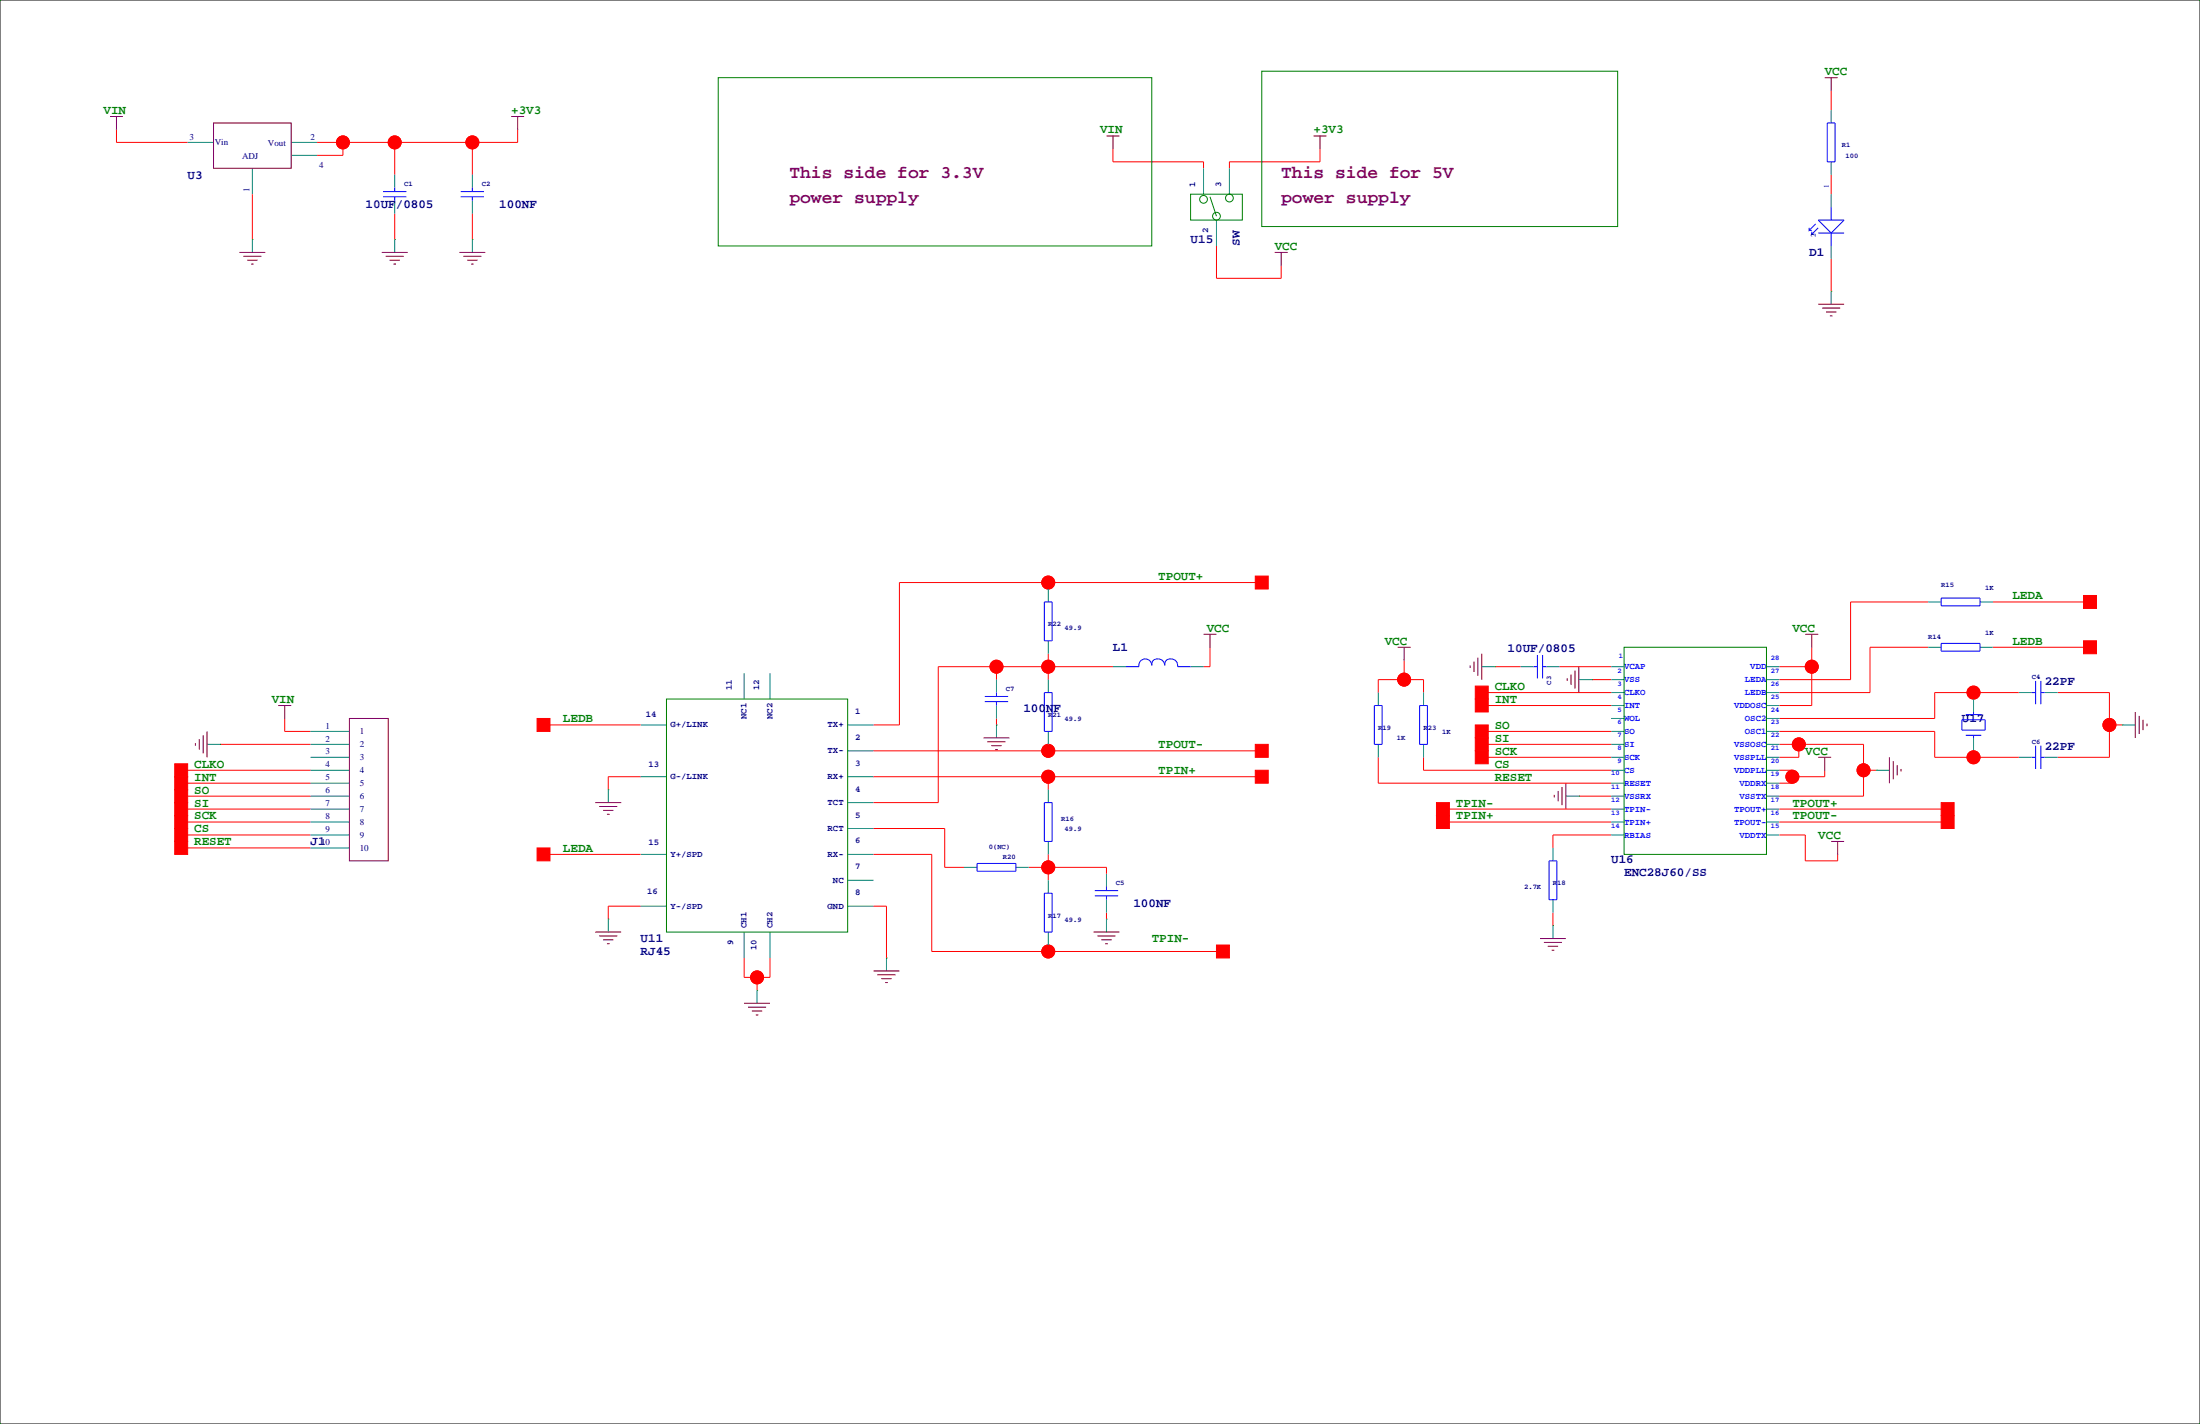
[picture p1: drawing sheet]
<svg xmlns="http://www.w3.org/2000/svg" width="432mm" height="279mm" viewBox="0 0 432 279" stroke-linecap="round" stroke-linejoin="round" font-family="sans-serif">
<path d="M0 0h431.8v279.4h-431.8z" fill="none" stroke="#000" stroke-width=".2"/>
<g fill="none" stroke="#f00" stroke-width=".2">
<path d="M359.4 17.8v3.8M22.9 25.4v2.5h13.9M49.5 38.1v8.9M67.3 27.9v2.6h-5.1M77.5 27.9v6.4M92.7 27.9v6.4M101.6 25.4v2.5h-39.4M218.4 29.2v2.6h17.8v1.2M259.1 29.2v2.6h-17.8v1.2M359.4 34.3v3.8M77.5 41.9v5.1M92.7 41.9v5.1"/>
<path d="M238.8 48.3v6.3h12.7v-2.5M359.4 50.8v6.4M205.7 114.3v1.3M247.6 114.3h-71.1v27.9h-5.1M378.5 118.1h-15.3v15.2h-14M391.2 118.1h19M195.6 130.8v2.5M205.7 128.3v5M218.4 130.8h-34.3v26.7h-12.7M237.5 127v3.8h-1.3M270.5 135.9v-2.6h8.9v2.6M275.6 129.5v3.8"/>
<path d="M290.8 135.9h25.4M290.8 138.4h25.4M293.4 130.8h5M306.1 130.8h10.1M312.4 133.3h3.8M349.2 130.8h6.4M355.6 127v11.4h-6.4M378.5 127h-11.5v8.9h-17.8M387.3 135.9v1.3M391.2 127h19M396.2 135.9h-16.5v5.1h-30.5M403.9 135.9h10.1v12.7h-10.1"/>
<path d="M35.6 156.2h25.4M35.6 158.8h25.4M35.6 153.7h25.4M35.6 151.1h25.4M43.2 146h17.8M55.9 141v2.5h5.1M106.7 142.2h19M125.7 152.4h-6.3v2.5M171.4 152.4h76.2M171.4 147.3h76.2M195.6 141v1.2M205.7 146v1.3"/>
<path d="M205.7 152.4v2.5M270.5 148.6v5.1h45.7M279.4 148.6v2.5h36.8M283.2 158.8h33M290.8 148.6h25.4M290.8 146h25.4M290.8 143.5h25.4M309.9 156.2h6.3M349.2 143.5h30.5v5.1h16.5M349.2 146h16.6v10.2h-16.6M349.2 158.8h33.1M349.2 151.1h2.6v2.6h-2.6"/>
<path d="M353.1 146v2.6h-3.9M358.1 151.1v1.3h-6.3M365.8 151.1h2.5M387.3 147.3v1.3M414 142.2h2.6M35.6 163.8h25.4M35.6 166.4h25.4M35.6 161.3h25.4M106.7 167.6h19M125.7 177.8h-6.3v2.5M171.4 177.8h2.6v10.2M171.4 167.6h11.5v19.1h57.1"/>
<path d="M171.4 162.6h14v7.6h3.8M201.9 170.2h15.3v1.2M205.7 167.6v5.1M217.2 179.1v1.2M283.2 161.3h33M304.8 179.1v2.5M316.2 163.8h-11.4v2.6M349.2 163.8h5.1v5.1h6.4v-1.3M349.2 161.3h33.1M146 188v3.8h5.1v-3.8M148.6 191.8v2.5M205.7 185.4v1.3"/>
<circle cx="67.3" cy="27.9" r="1.27"/>
<circle cx="77.5" cy="27.9" r="1.27"/>
<circle cx="92.7" cy="27.9" r="1.27"/>
<circle cx="205.7" cy="114.3" r="1.27"/>
<circle cx="195.6" cy="130.8" r="1.27"/>
<circle cx="205.7" cy="130.8" r="1.27"/>
<circle cx="275.6" cy="133.3" r="1.27"/>
<circle cx="355.6" cy="130.8" r="1.27"/>
<circle cx="387.3" cy="135.9" r="1.27"/>
<circle cx="205.7" cy="152.4" r="1.27"/>
<circle cx="205.7" cy="147.3" r="1.27"/>
<circle cx="351.8" cy="152.4" r="1.27"/>
<circle cx="353.1" cy="146" r="1.27"/>
<circle cx="365.8" cy="151.1" r="1.27"/>
<circle cx="387.3" cy="148.6" r="1.27"/>
<circle cx="414" cy="142.2" r="1.27"/>
<circle cx="205.7" cy="170.2" r="1.27"/>
<circle cx="148.6" cy="191.8" r="1.27"/>
<circle cx="205.7" cy="186.7" r="1.27"/>
</g>
<g fill="#f00" stroke="#f00" stroke-width=".2">
<path d="M34.3 165.1h2.5v2.5h-2.5z" fill-rule="evenodd"/>
<path d="M34.3 162.6h2.5v2.5h-2.5z" fill-rule="evenodd"/>
<path d="M34.3 160h2.5v2.6h-2.5z" fill-rule="evenodd"/>
<path d="M34.3 157.5h2.5v2.5h-2.5z" fill-rule="evenodd"/>
<path d="M34.3 154.9h2.5v2.6h-2.5z" fill-rule="evenodd"/>
<path d="M289.6 137.2h2.5v2.5h-2.5z" fill-rule="evenodd"/>
<path d="M289.6 134.6h2.5v2.6h-2.5z" fill-rule="evenodd"/>
<path d="M289.6 142.2h2.5v2.6h-2.5z" fill-rule="evenodd"/>
<path d="M34.3 152.4h2.5v2.5h-2.5z" fill-rule="evenodd"/>
<path d="M34.3 149.9h2.5v2.5h-2.5z" fill-rule="evenodd"/>
<path d="M289.6 144.8h2.5v2.5h-2.5z" fill-rule="evenodd"/>
<path d="M289.6 147.3h2.5v2.6h-2.5z" fill-rule="evenodd"/>
<path d="M408.9 116.8h2.6v2.6h-2.6z" fill-rule="evenodd"/>
<path d="M408.9 125.7h2.6v2.6h-2.6z" fill-rule="evenodd"/>
<path d="M105.4 141h2.5v2.5h-2.5z" fill-rule="evenodd"/>
<path d="M105.4 166.4h2.5v2.5h-2.5z" fill-rule="evenodd"/>
<path d="M281.9 160h2.6v2.6h-2.6z" fill-rule="evenodd"/>
<path d="M281.9 157.5h2.6v2.5h-2.6z" fill-rule="evenodd"/>
<path d="M381 157.5h2.5v2.5h-2.5z" fill-rule="evenodd"/>
<path d="M381 160h2.5v2.6h-2.5z" fill-rule="evenodd"/>
<path d="M246.4 146h2.5v2.6h-2.5z" fill-rule="evenodd"/>
<path d="M246.4 113h2.5v2.6h-2.5z" fill-rule="evenodd"/>
<path d="M238.8 185.4h2.5v2.6h-2.5z" fill-rule="evenodd"/>
<path d="M246.4 151.1h2.5v2.6h-2.5z" fill-rule="evenodd"/>
<circle cx="148.6" cy="191.8" r="1.27"/>
<circle cx="414" cy="142.2" r="1.27"/>
<circle cx="387.3" cy="135.9" r="1.27"/>
<circle cx="67.3" cy="27.9" r="1.27"/>
<circle cx="77.5" cy="27.9" r="1.27"/>
<circle cx="92.7" cy="27.9" r="1.27"/>
<circle cx="275.6" cy="133.3" r="1.27"/>
<circle cx="351.8" cy="152.4" r="1.27"/>
<circle cx="387.3" cy="148.6" r="1.27"/>
<circle cx="365.8" cy="151.1" r="1.27"/>
<circle cx="353.1" cy="146" r="1.27"/>
<circle cx="355.6" cy="130.8" r="1.27"/>
<circle cx="205.7" cy="170.2" r="1.27"/>
<circle cx="205.7" cy="147.3" r="1.27"/>
<circle cx="195.6" cy="130.8" r="1.27"/>
<circle cx="205.7" cy="130.8" r="1.27"/>
<circle cx="205.7" cy="114.3" r="1.27"/>
<circle cx="205.7" cy="186.7" r="1.27"/>
<circle cx="205.7" cy="152.4" r="1.27"/>
</g>
<g fill="none" stroke="#008080" stroke-width=".2">
<path d="M359.4 17.8h.1M36.8 27.9h5.1M49.5 33v5.1M57.1 27.9h5.1M57.1 30.5h5.1M77.5 34.3v2.5M77.5 39.4v2.5M92.7 34.3v2.5M92.7 39.4v2.5M218.4 29.2h.1M236.2 33v5.1M241.3 33v5.1"/>
<path d="M259.1 29.2h.1M359.4 21.6v2.5M359.4 31.8v2.5M359.4 38.1v2.5M49.5 47v2.5M77.5 47v2.5M92.7 47v2.5M238.8 43.2v5.1M251.5 52.1h.1M359.4 48.3v2.5M359.4 57.2v2.5M205.7 115.6v2.5"/>
<path d="M378.5 118.1h2.5M388.6 118.1h2.6M146 132.1v5.1M151.1 132.1v5.1M195.6 133.3v2.6M195.6 138.4v2.6M205.7 125.7v2.6M205.7 133.3v2.6M218.4 130.8h2.6M233.7 130.8h2.5M237.5 127h.1M270.5 135.9v2.5"/>
<path d="M275.6 129.5h.1M279.4 135.9v2.5M290.8 130.8h2.6M298.4 130.8h2.6M303.5 130.8h2.6M309.9 133.3h2.5M316.2 130.8h2.6M316.2 133.3h2.6M316.2 138.4h2.6M316.2 135.9h2.6M346.7 130.8h2.5M346.7 133.3h2.5"/>
<path d="M346.7 138.4h2.5M346.7 135.9h2.5M378.5 127h2.5M387.3 137.2v2.5M388.6 127h2.6M396.2 135.9h2.6M401.3 135.9h2.6M40.6 146h2.6M55.9 141h.1M61 148.6h7.6M61 146h7.6M61 143.5h7.6"/>
<path d="M61 151.1h7.6M61 153.7h7.6M61 156.2h7.6M61 158.8h7.6M119.4 154.9v2.6M125.7 142.2h5.1M125.7 152.4h5.1M166.4 142.2h5M166.4 147.3h5M166.4 152.4h5M166.4 157.5h5M195.6 142.2v2.6"/>
<path d="M205.7 143.5v2.5M205.7 154.9v2.6M270.5 146v2.6M279.4 146v2.6M307.3 156.2h2.6M316.2 148.6h2.6M316.2 146h2.6M316.2 143.5h2.6M316.2 151.1h2.6M316.2 153.7h2.6M316.2 156.2h2.6M316.2 158.8h2.6"/>
<path d="M316.2 141h2.6M346.7 148.6h2.5M346.7 146h2.5M346.7 143.5h2.5M346.7 151.1h2.5M346.7 153.7h2.5M346.7 156.2h2.5M346.7 158.8h2.5M346.7 141h2.5M358.1 151.1h.1M368.3 151.1h2.5M387.3 144.8v2.5"/>
<path d="M396.2 148.6h2.6M401.3 148.6h2.6M416.6 142.2h2.5M61 161.3h7.6M61 163.8h7.6M61 166.4h7.6M125.7 167.6h5.1M125.7 177.8h5.1M166.4 162.6h5M166.4 167.6h5M166.4 172.7h5M166.4 177.8h5"/>
<path d="M189.2 170.2h2.6M199.4 170.2h2.5M205.7 165.1v2.5M205.7 172.7v2.6M217.2 171.4v2.6M217.2 176.5v2.6M304.8 166.4v2.5M304.8 176.5v2.6M316.2 161.3h2.6M316.2 163.8h2.6M346.7 161.3h2.5M346.7 163.8h2.5"/>
<path d="M360.7 167.6h.1M119.4 180.3v2.6M146 182.9v5.1M148.6 194.3v2.5M151.1 182.9v5.1M174 188v2.5M205.7 182.9v2.5M217.2 180.3v2.6M304.8 181.6v2.5"/>
<circle cx="22.9" cy="25.4" r="0"/>
<circle cx="101.6" cy="25.4" r="0"/>
<circle cx="355.6" cy="127" r="0"/>
</g>
<g fill="none" stroke="#00f" stroke-width=".2">
<path d="M75.2 37.6h4.6M75.2 38.6h4.6M77.5 36.8v.8M77.5 38.6v.8M90.4 37.6h4.6M90.4 38.6h4.6M92.7 36.8v.8M92.7 38.6v.8M358.6 24.1h1.6v7.7h-1.6zM355.1 45.2h.5M355.6 46h.5M356.4 43.9l-1.3 1.3v-.5"/>
<path d="M356.9 44.7l-1.3 1.3v-.5M356.9 43.2h5l-2.5 2.5zM356.9 45.7h5M359.4 40.6v2.6M359.4 45.7v2.6M205 118.1h1.5v7.6h-1.5zM381 117.3h7.6v1.6h-7.6zM193.3 136.7h4.6M193.3 137.7h4.6M195.6 135.9v.8M195.6 137.7v.7M205 135.9h1.5v7.6h-1.5z"/>
<path d="M221 130.8h2.5M226.1 130.6a1.27 1.27 0 0 0-1.4-1.3 1.27 1.27 0 0 0-1.2 1.5M226.1 130.5a1.12 1.12 0 0 1 .4-1.1 1.12 1.12 0 0 1 1.2 0 1.27 1.27 0 0 1 .9 1.2 1.18 1.18 0 0 1 .5-1.2 1.18 1.18 0 0 1 1.3 0l.6 .6 .1 .8M231.1 130.8h2.6M269.7 138.4h1.6v7.6h-1.6zM278.6 138.4h1.6v7.6h-1.6zM301 130.8h.8M301.8 128.5v4.6M302.8 130.8h.7M302.8 128.5v4.6M381 126.2h7.6v1.6h-7.6zM387.3 139.7v.5"/>
<path d="M398.8 135.9h.7M399.5 133.6v4.6M400.6 133.6v4.6M400.6 135.9h.7M205 157.5h1.5v7.6h-1.5zM385.1 141.2h4.5v2.1h-4.5zM385.8 140.2h3.1M385.8 144.3h3.1M387.3 144.3v.5M398.8 148.6h.7M399.5 146.3v4.6M400.6 148.6h.7"/>
<path d="M400.6 146.3v4.6M191.8 169.4h7.6v1.5h-7.6zM205 175.3h1.5v7.6h-1.5zM214.9 174.8h4.6M214.9 175.8h4.6M217.2 174v.8M217.2 175.8v.7M304 168.9h1.6v7.6h-1.6z"/>
</g>
<g fill="none" stroke="#800000" stroke-width=".2">
<path d="M358.1 15.2h2.6M359.4 15.2v2.6M21.6 22.9h2.5M22.9 22.9v2.5M41.9 24.1h15.2v8.9h-15.2zM100.3 22.9h2.6M101.6 22.9v2.5M217.2 26.7h2.5M218.4 26.7v2.5M257.8 26.7h2.5M259.1 26.7v2.5M47 49.5h5.1"/>
<path d="M47.8 50.3h3.5M48.5 51.1h2M49.3 51.8h.5M74.9 49.5h5.1M75.7 50.3h3.5M76.5 51.1h2M77.2 51.8h.5M90.2 49.5h5M90.9 50.3h3.6M91.7 51.1h2M92.5 51.8h.5M250.2 49.5h2.5"/>
<path d="M251.5 49.5v2.6M356.9 59.7h5M357.6 60.5h3.6M358.4 61.2h2M359.2 62h.5M54.6 138.4h2.5M55.9 138.4v2.6M236.2 124.5h2.6M237.5 124.5v2.5M274.3 127h2.6M275.6 127v2.5M288.5 130.6v.5"/>
<path d="M289.3 129.8v2M290.1 129v3.6M290.8 128.3v5M307.6 133.1v.5M308.4 132.3v2.1M309.1 131.6v3.5M309.9 130.8v5.1M354.3 124.5h2.6M355.6 124.5v2.5M419.1 139.7v5.1M38.4 145.8v.5M39.1 145v2.1"/>
<path d="M39.9 144.3v3.5M40.6 143.5v5.1M68.6 141h7.6v27.9h-7.6zM116.8 157.5h5.1M117.6 158.2h3.6M118.4 159h2M119.1 159.8h.5M193 144.8h5.1M193.8 145.5h3.6M194.6 146.3h2M195.3 147.1h.5M305.1 156v.5"/>
<path d="M305.8 155.2v2M306.6 154.4v3.6M307.3 153.7v5.1M356.9 148.6h2.5M358.1 148.6v2.5M370.8 148.6v5.1M371.6 149.4v3.5M372.4 150.1v2M373.1 150.9v.5M419.9 140.5v3.5M420.6 141.2v2.1M421.4 142v.5"/>
<path d="M359.4 165.1h2.5M360.7 165.1v2.5M116.8 182.9h5.1M117.6 183.6h3.6M118.4 184.4h2M119.1 185.2h.5M146 196.8h5.1M146.8 197.6h3.6M147.6 198.4h2M148.3 199.1h.5M171.4 190.5h5.1M172.2 191.3h3.6"/>
<path d="M173 192h2M173.7 192.8h.5M214.6 182.9h5.1M215.4 183.6h3.5M216.2 184.4h2M216.9 185.2h.5M302.3 184.1h5M303 184.9h3.6M303.8 185.7h2M304.5 186.4h.6"/>
</g>
<g fill="none" stroke="#008000" stroke-width=".2">
<path d="M141 15.2h85.1v33.1h-85.1zM247.6 14h69.9v30.4h-69.9zM233.7 38.1h10.1v5.1h-10.1zM237.5 38.6l1.3 3.8M49.5 47h.1M77.5 47h.1M92.7 47h.1M238.8 43.2h.1M359.4 57.2h.1M130.8 137.2h35.6v45.7h-35.6zM293.4 130.8h.1M312.4 133.3h.1"/>
<path d="M318.8 127h27.9v40.6h-27.9zM43.2 146h.1M119.4 154.9h.1M195.6 142.2h.1M309.9 156.2h.1M368.3 151.1h.1M416.6 142.2h.1M119.4 180.3h.1M148.6 194.3h.1M174 188h.1M217.2 180.3h.1M304.8 181.6h.1"/>
<circle cx="236.2" cy="39.1" r=".76"/>
<circle cx="241.3" cy="38.9" r=".76"/>
<circle cx="238.8" cy="42.4" r=".76"/>
</g>
<g font-size="3.5" fill="#800080">
<text x="154.9" y="34.8">This side for 3.3V</text>
<text x="251.5" y="34.8">This side for 5V</text>
<text x="154.9" y="39.9">power supply</text>
<text x="251.5" y="39.9">power supply</text>
</g>
<g font-size="2.5" fill="#008000">
<text x="358.1" y="14.7">VCC</text>
<text x="20.3" y="22.4">VIN</text>
<text x="100.3" y="22.4">+3V3</text>
<text x="215.9" y="26.2">VIN</text>
<text x="257.8" y="26.2">+3V3</text>
<text x="250.2" y="49">VCC</text>
<text x="227.3" y="113.8">TPOUT+</text>
<text x="395" y="117.6">LEDA</text>
<text x="236.9" y="124">VCC</text>
<text x="351.8" y="124">VCC</text>
<text x="271.8" y="126.5">VCC</text>
<text x="395" y="126.5">LEDB</text>
<text x="53.3" y="137.9">VIN</text>
<text x="293.4" y="135.4">CLKO</text>
<text x="293.4" y="137.9">INT</text>
<text x="110.5" y="141.7">LEDB</text>
<text x="293.4" y="143">SO</text>
<text x="227.3" y="146.8">TPOUT-</text>
<text x="293.4" y="148.1">SCK</text>
<text x="293.4" y="145.5">SI</text>
<text x="354.3" y="148.1">VCC</text>
<text x="38.1" y="150.6">CLKO</text>
<text x="38.1" y="153.2">INT</text>
<text x="38.1" y="155.7">SO</text>
<text x="227.3" y="151.9">TPIN+</text>
<text x="293.4" y="153.2">RESET</text>
<text x="293.4" y="150.6">CS</text>
<text x="38.1" y="158.2">SI</text>
<text x="38.1" y="160.8">SCK</text>
<text x="285.8" y="158.2">TPIN-</text>
<text x="285.8" y="160.8">TPIN+</text>
<text x="351.8" y="160.8">TPOUT-</text>
<text x="351.8" y="158.2">TPOUT+</text>
<text x="38.1" y="163.3">CS</text>
<text x="38.1" y="165.9">RESET</text>
<text x="110.5" y="167.1">LEDA</text>
<text x="356.9" y="164.6">VCC</text>
<text x="226.1" y="184.9">TPIN-</text>
</g>
<g font-size="2.5" fill="#000080">
<text x="36.8" y="35.1">U3</text>
<text x="71.8" y="40.7">10UF/0805</text>
<text x="98" y="40.7">100NF</text>
<text x="233.7" y="47.8">U15</text>
<text x="243.3" y="48.3" transform="rotate(-90 243.3 48.3)">SW</text>
<text x="355.1" y="50.3">D1</text>
<text x="218.4" y="127.8">L1</text>
<text x="295.9" y="128">10UF/0805</text>
<text x="401.3" y="134.4">22PF</text>
<text x="200.9" y="139.8">100NF</text>
<text x="385.1" y="141.7">U17</text>
<text x="401.3" y="147.1">22PF</text>
<text x="61" y="165.9">J1</text>
<text x="316.2" y="169.3">U16</text>
<text x="318.8" y="171.8">ENC28J60/SS</text>
<text x="222.5" y="177.9">100NF</text>
<text x="125.7" y="184.9">U11</text>
<text x="125.7" y="187.5">RJ45</text>
</g>
<g font-size="1.8" fill="#000080">
<text x="37.2" y="27.4">3</text>
<text x="42.2" y="28.4">Vin</text>
<text x="52.6" y="28.7">Vout</text>
<text x="61" y="27.4">2</text>
<text x="47.5" y="31.2">ADJ</text>
<text x="62.6" y="33">4</text>
<text x="49" y="37.7" transform="rotate(-90 49 37.7)">1</text>
<text x="234.6" y="36.6" transform="rotate(-90 234.6 36.6)">1</text>
<text x="239.7" y="36.6" transform="rotate(-90 239.7 36.6)">3</text>
<text x="237.1" y="45.7" transform="rotate(-90 237.1 45.7)">2</text>
<text x="143.6" y="135.5" transform="rotate(-90 143.6 135.5)">11</text>
<text x="149" y="135.5" transform="rotate(-90 149 135.5)">12</text>
<text x="63.9" y="143">1</text>
<text x="126.7" y="140.6">14</text>
<text x="131.6" y="142.7">G+/LINK</text>
<text x="146.5" y="141.1" transform="rotate(-90 146.5 141.1)">NC1</text>
<text x="151.6" y="141.1" transform="rotate(-90 151.6 141.1)">NC2</text>
<text x="162.4" y="142.7">TX+</text>
<text x="167.9" y="140.1">1</text>
<text x="63.9" y="145.5">2</text>
<text x="63.9" y="148">3</text>
<text x="70.6" y="144.1">1</text>
<text x="70.6" y="146.6">2</text>
<text x="70.6" y="149.2">3</text>
<text x="162.4" y="147.8">TX-</text>
<text x="167.9" y="145.2">2</text>
<text x="63.9" y="150.6">4</text>
<text x="63.9" y="153.1">5</text>
<text x="63.9" y="155.7">6</text>
<text x="70.6" y="151.7">4</text>
<text x="70.6" y="154.3">5</text>
<text x="127.3" y="150.5">13</text>
<text x="131.6" y="152.9">G-/LINK</text>
<text x="162.4" y="152.9">RX+</text>
<text x="167.9" y="150.3">3</text>
<text x="167.9" y="155.3">4</text>
<text x="63.9" y="158.2">7</text>
<text x="63.9" y="160.7">8</text>
<text x="70.6" y="156.8">6</text>
<text x="70.6" y="159.3">7</text>
<text x="70.6" y="161.9">8</text>
<text x="162.4" y="158">TCT</text>
<text x="167.9" y="160.4">5</text>
<text x="63" y="165.8">10</text>
<text x="63.9" y="163.3">9</text>
<text x="70.6" y="164.4">9</text>
<text x="70.6" y="167">10</text>
<text x="127.3" y="165.7">15</text>
<text x="162.4" y="163.1">RCT</text>
<text x="167.9" y="165.5">6</text>
<text x="131.6" y="168.1">Y+/SPD</text>
<text x="162.4" y="168.1">RX-</text>
<text x="163.5" y="173.2">NC</text>
<text x="167.9" y="170.6">7</text>
<text x="127" y="175.4">16</text>
<text x="131.6" y="178.3">Y-/SPD</text>
<text x="162.4" y="178.3">GND</text>
<text x="167.9" y="175.7">8</text>
<text x="143.9" y="185.4" transform="rotate(-90 143.9 185.4)">9</text>
<text x="146.5" y="182.1" transform="rotate(-90 146.5 182.1)">CH1</text>
<text x="151.6" y="182.1" transform="rotate(-90 151.6 182.1)">CH2</text>
<text x="148.5" y="186.4" transform="rotate(-90 148.5 186.4)">10</text>
</g>
<g font-size="1.8" fill="#00f">
<text x="318.8" y="131.3">VCAP</text>
<text x="343.5" y="131.3">VDD</text>
<text x="318.8" y="136.4">CLKO</text>
<text x="318.8" y="133.8">VSS</text>
<text x="342.5" y="136.4">LEDB</text>
<text x="342.5" y="133.8">LEDA</text>
<text x="318.8" y="141.5">WOL</text>
<text x="318.8" y="138.9">INT</text>
<text x="340.4" y="138.9">VDDOSC</text>
<text x="342.5" y="141.5">OSC2</text>
<text x="318.8" y="149.1">SCK</text>
<text x="318.8" y="146.5">SI</text>
<text x="318.8" y="144">SO</text>
<text x="340.4" y="149.1">VSSPLL</text>
<text x="340.4" y="146.5">VSSOSC</text>
<text x="342.5" y="144">OSC1</text>
<text x="318.8" y="154.2">RESET</text>
<text x="318.8" y="151.6">CS</text>
<text x="340.4" y="151.6">VDDPLL</text>
<text x="341.4" y="154.2">VDDRX</text>
<text x="318.8" y="161.8">TPIN+</text>
<text x="318.8" y="159.2">TPIN-</text>
<text x="318.8" y="156.7">VSSRX</text>
<text x="340.4" y="161.8">TPOUT-</text>
<text x="340.4" y="159.2">TPOUT+</text>
<text x="341.4" y="156.7">VSSTX</text>
<text x="318.8" y="164.3">RBIAS</text>
<text x="341.4" y="164.3">VDDTX</text>
</g>
<g font-size="1.4" fill="#000080">
<text x="361.5" y="28.9">R1</text>
<text x="362.2" y="31">100</text>
<text x="79.3" y="36.5">C1</text>
<text x="94.6" y="36.5">C2</text>
<text x="359" y="36.8" transform="rotate(-90 359 36.8)">1</text>
<text x="356.4" y="46.4" transform="rotate(-90 356.4 46.4)">2</text>
<text x="381" y="115.2">R15</text>
<text x="389.6" y="115.7">1K</text>
<text x="205.7" y="122.9">R22</text>
<text x="209" y="123.7">49.9</text>
<text x="378.5" y="125.4">R14</text>
<text x="389.6" y="124.6">1K</text>
<text x="197.4" y="135.6">C7</text>
<text x="304.5" y="134.4" transform="rotate(-90 304.5 134.4)">C3</text>
<text x="398.8" y="133.3">C4</text>
<text x="205.7" y="140.7">R21</text>
<text x="209" y="141.4">49.9</text>
<text x="270.5" y="143.2">R19</text>
<text x="279.4" y="143.2">R23</text>
<text x="283" y="144">1K</text>
<text x="274.2" y="145.3">1K</text>
<text x="398.8" y="146">C6</text>
<text x="208.3" y="161">R16</text>
<text x="194.1" y="166.5">0(NC)</text>
<text x="209" y="163">49.9</text>
<text x="196.8" y="168.6">R20</text>
<text x="219" y="173.7">C5</text>
<text x="304.8" y="173.7">R18</text>
<text x="299.1" y="174.5">2.7K</text>
<text x="205.7" y="180.1">R17</text>
<text x="209" y="180.8">49.9</text>
</g>
<g font-size="1.4" fill="#00f">
<text x="317.5" y="132">2</text>
<text x="317.8" y="129.2">1</text>
<text x="347.6" y="132">27</text>
<text x="347.6" y="129.4">28</text>
<text x="317.5" y="137.1">4</text>
<text x="317.5" y="134.5">3</text>
<text x="347.6" y="137.1">25</text>
<text x="347.6" y="134.5">26</text>
<text x="317.5" y="142.1">6</text>
<text x="317.5" y="139.6">5</text>
<text x="347.6" y="142.1">23</text>
<text x="347.6" y="139.6">24</text>
<text x="317.5" y="149.8">9</text>
<text x="317.5" y="147.2">8</text>
<text x="317.5" y="144.7">7</text>
<text x="347.6" y="149.8">20</text>
<text x="347.6" y="147.2">21</text>
<text x="347.6" y="144.7">22</text>
<text x="316.2" y="154.8">11</text>
<text x="316.2" y="152.1">10</text>
<text x="347.6" y="154.8">18</text>
<text x="347.6" y="152.3">19</text>
<text x="316.2" y="159.9">13</text>
<text x="316.2" y="157.4">12</text>
<text x="347.6" y="159.9">16</text>
<text x="347.6" y="157.4">17</text>
<text x="316.2" y="162.5">14</text>
<text x="347.6" y="162.5">15</text>
</g>
</svg>
